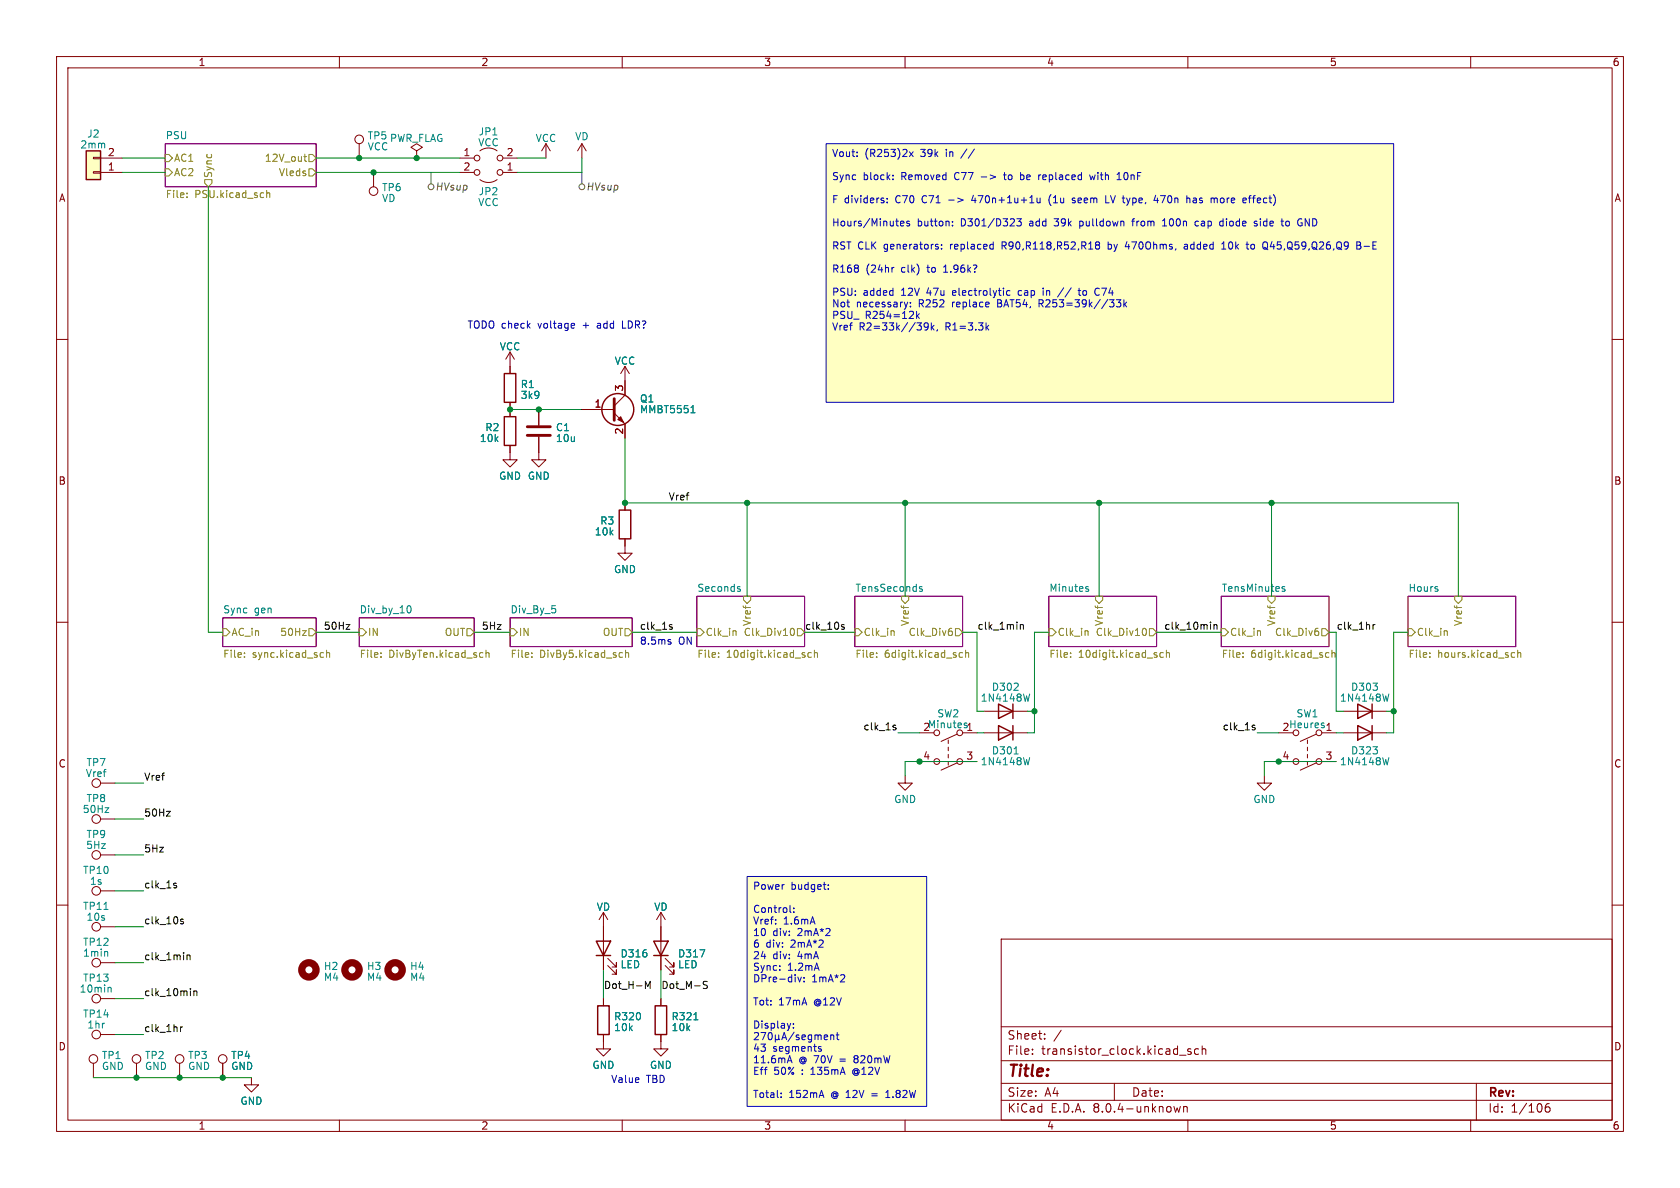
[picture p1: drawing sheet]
<svg xmlns="http://www.w3.org/2000/svg" width="297mm" height="210mm" viewBox="0 0 297 210" stroke-linecap="round" stroke-linejoin="round" font-family="sans-serif">
<g fill="none" stroke="#840000" stroke-width=".18">
<path d="M10 10h277v190h-277zM12 12h273v186h-273zM60 10v2M110 10v2M160 10v2M210 10v2M260 10v2M10 60h2M285 60h2M10 110h2M285 110h2M10 160h2"/>
<path d="M285 160h2M177 166h108v32h-108zM60 198v2M110 198v2M160 198v2M177 194.5h108M177 191.5h108M177 187.5h108M177 181.5h108M182.5 186.3v.1M182.5 185.5v.1M184.7 183.6v.1"/>
<path d="M184.7 182.8v.1M187.6 182.1l-1.3 2M197 191.5v3M207.5 195.6l.3 1 .3-.7 .3 .7 .3-1M208.5 186.5h1.2M209.2 195.6v1M209.2 195.7l.3-.1 .3 .1 .1 .9M210 198v2M210.5 185.5l-.3-.1-.2 .2v.2l.5 .2v.3h-.5M211.9 185.5l-.4-.1-.3 .3v.4l.1 .2h.6M212.5 185.5l.2-.1 .4 .1 .1 .9M212.5 184.9v1.5"/>
<path d="M260 198v2M261 191.5v6.5M273.9 195.1a.59 .59 0 0 0-.7 .6v.6l.1 .2 .4 .1 .3-.1v-.5l-.1-.3h-.4l-.3 .3"/>
</g>
<path d="M29.2 25.4h26.7v7.6h-26.7zM39.4 109.2h16.5v5.1h-16.5zM63.5 109.2h20.3v5.1h-20.3zM90.2 109.2h21.6v5.1h-21.6zM123.2 105.4h19v8.9h-19zM151.1 105.4h19.1v8.9h-19.1zM185.4 105.4h19.1v8.9h-19.1zM215.9 105.4h19v8.9h-19zM248.9 105.4h19.1v8.9h-19.1z" fill="none" stroke="#840084" stroke-width=".18"/>
<g fill="#ffffc2">
<path d="M132.1 154.9h31.7v40.7h-31.7z"/>
<path d="M146 25.4h100.4v45.7h-100.4z"/>
</g>
<path d="M29.2 25.4h26.7v7.6h-26.7zM39.4 109.2h16.5v5.1h-16.5zM63.5 109.2h20.3v5.1h-20.3zM90.2 109.2h21.6v5.1h-21.6zM123.2 105.4h19v8.9h-19zM151.1 105.4h19.1v8.9h-19.1zM185.4 105.4h19.1v8.9h-19.1zM215.9 105.4h19v8.9h-19zM248.9 105.4h19.1v8.9h-19.1z" fill="none" stroke="#840084" stroke-width=".18"/>
<g fill="none" stroke="#848400" stroke-width=".18">
<path d="M29.2 27.3h.6l.7 .6-.7 .7h-.6zM29.2 29.8h.6l.7 .7-.7 .6h-.6zM33.1 34.8v.1M33.1 34.1v.2M36.2 31.8h1.3v.6l-.7 .6-.6-.6zM47.2 33.7v1.2M47.2 34.2l.1-.1h.3l.1 .8M53.7 27.7h.5M53.9 27.2v1.1l.3 .2M54.6 27.3h.6l.7 .6-.7 .7h-.6zM54.6 29.8h.6l.7 .7-.7 .6h-.6zM39.4 111.1h.6l.6 .7-.6 .6h-.6z"/>
<path d="M43.2 116.1v.1M43.2 115.4v.1M53.5 111.5h.6l-.6 .8h.6M54.6 111.1h.6l.7 .7-.7 .6h-.6zM57.1 115.4h.1M57.2 116.1l-.1 .1M57.7 115.5l.2-.1h.3l.1 .8M57.7 114.9v1.3M63.5 111.1h.6l.7 .7-.7 .6h-.6zM67.3 116.1v.1M67.3 115.4v.1M82.5 111.1h.7l.6 .7-.6 .6h-.7z"/>
<path d="M85 115.4h.4M85.4 116.1l-.4 .1M85.9 115.5l.2-.1h.3l.1 .8M85.9 114.9v1.3M90.2 111.1h.6l.6 .7-.6 .6h-.6zM94 116.1v.1M94 115.4v.1M109.7 115.4h.3M110 116.1l-.3 .1M110.5 111.1h.6l.7 .7-.7 .6h-.6zM110.6 115.5l.2-.1h.3v.8M110.6 114.9v1.3"/>
<path d="M123.2 111.1h.6l.7 .7-.7 .6h-.6zM127 116.1v.1M127 115.4v.1M130 111.5l.1 .2v.6M131.4 105.4h1.3v.6l-.6 .7-.7-.7zM139.9 111.1h.1a.68 .68 0 0 1 .5 .6 .68 .68 0 0 1-.5 .6h-.1M141 111.1h.6l.6 .7-.6 .6h-.6zM143.4 115.4h-.3l-.3 .2 .1 .5h.5M144 115.5l.2-.1h.3v.8M144 114.9v1.3M151.1 111.1h.7l.6 .7-.6 .6h-.7zM155 116.1v.1"/>
<path d="M155 115.4v.1M157.9 111.5l.2 .2v.6M159.4 105.4h1.3v.6l-.7 .7-.6-.7zM168 111.1h.3M168.1 111.6l.3 .2v.3l-.3 .2M168.9 111.1h.6l.7 .7-.7 .6h-.6zM170.2 115.4h-.4l-.2 .2 .1 .5h.5M170.7 115.5l.2-.1h.3v.8M170.7 114.9v1.3M185.4 111.1h.7l.6 .7-.6 .6h-.7zM189.3 116.1v.1M189.3 115.4v.1"/>
<path d="M192.2 111.5l.2 .2v.6M193.7 105.4h1.2v.6l-.6 .7-.6-.7zM202.1 111.1h.1a.68 .68 0 0 1 .5 .6 .68 .68 0 0 1-.5 .6h-.1M203.2 111.1h.6l.7 .7-.7 .6h-.6zM205.7 115.4h-.4l-.2 .2 .1 .5h.5M206.2 115.5l.2-.1h.3v.8M206.2 114.9v1.3M215.9 111.1h.6l.7 .7-.7 .6h-.6zM219.7 116.1v.1M219.7 115.4v.1M222.7 111.5l.1 .2v.6M224.2 105.4h1.2v.6l-.6 .7-.6-.7z"/>
<path d="M232.8 111.1h.2M232.9 111.6l.2 .2v.3l-.2 .2M233.7 111.1h.6l.6 .7-.6 .6h-.6zM234.9 115.4h-.3l-.3 .2 .1 .5h.5M235.5 115.5l.2-.1h.3v.8M235.5 114.9v1.3M248.9 111.1h.7l.6 .7-.6 .6h-.7zM252.8 116.1v.1M252.8 115.4v.1M255.7 111.5l.2 .2v.6M257.2 105.4h1.2v.6l-.6 .7-.6-.7zM267.4 115.4h.4"/>
<path d="M267.8 116.1l-.4 .1M268.3 115.5l.2-.1h.3l.1 .8M268.3 114.9v1.3"/>
</g>
<g fill="none" stroke="#008484" stroke-width=".18">
<path d="M72.4 107.1a.79 .79 0 0 1 0 1.2M130.5 104.1l.3 .1 .1 .2-.2 .1h-.2M130.5 103.7h.3M163 103.7h-.3l-.2 .2 .1 .2 .4 .1v.3h-.5M192.1 104.1l.3 .1 .1 .2-.2 .1h-.2M192.1 103.7h.3M227.1 103.7h-.3l-.2 .2 .1 .2 .4 .1v.3h-.5M254.2 104.2v.3M179.3 133.3h.7M182 122.7l-.3 1.3M182 133.9l-.3 1.3M245.5 133.9l-.3 1.3"/>
<path d="M18.6 142.8h.6l-.6 .8h.6M18.4 160.8h.7M18.9 168.2l.1 .2v.6M19.3 174.5l.3 .2v.7M123.7 167.9h.9l-.6 1.3M122.7 180.3h.7"/>
</g>
<g fill="none" stroke="#840000" stroke-width=".18">
<path d="M73.7 26.7l1-.7-1-.6-1.1 .6 1.1 .7v1.2M73.7 27.9h.1M81.3 27.9h2.5M84.8 26.7a2.54 2.54 0 0 1 3.1 0M88.9 27.9h2.5M90.2 62.2v3.8M90.2 71.1v1.3M90.2 62.2l-.8 1.3M90.2 62.2l.7 1.3M110.5 64.8l-.8 1.2M110.5 64.8v2.5M110.5 64.8l.8 1.2"/>
<path d="M110.5 96.5v1.3h1.3l-1.3 1.3-1.3-1.3h1.3M17.8 138.4h2.5M160 137.2v1.2h1.3l-1.3 1.3-1.3-1.3h1.3M162.6 134.6h2.5M167.6 130.8v.6M167.6 132.1v.6M167.6 133.4v.6M167.6 134.6v.7M169.2 129.8l-2.8 1.3M169.2 134.9l-2.8 1.2M170.2 129.5h2.5M170.2 134.6h2.5"/>
<path d="M174 129.5h7.6M174 125.7h7.6M223.5 137.2v1.2h1.3l-1.3 1.3-1.3-1.3h1.3M237.5 129.5h7.6M17.8 151.1h2.5M17.8 157.5h2.5M17.8 144.8h2.5M17.8 170.2h2.5M17.8 163.8h2.5M17.8 176.5h2.5M106.7 176.5v1.3M116.8 161.3l-.7 1.3"/>
<path d="M116.8 161.3v10.2M116.8 176.5v1.3M116.8 161.3l.8 1.3M117.6 170.7l1.5 1.5v-.7v.7h-.7M117.6 169.4l1.5 1.5v-.7v.7h-.7M16.5 188v2.5M17.8 182.9h2.5M24.1 188v2.5M31.7 188v2.5M39.4 188v2.5M44.4 190.5v1.3h1.3l-1.3 1.2-1.2-1.2h1.2M106.7 182.9v2.5h1.2l-1.2 1.3-1.3-1.3h1.3"/>
<path d="M116.8 182.9v2.5h1.3l-1.3 1.3-1.2-1.3h1.2"/>
<circle cx="84.3" cy="27.9" r=".51"/>
<circle cx="88.4" cy="27.9" r=".51"/>
<circle cx="17" cy="138.4" r=".76"/>
<circle cx="165.6" cy="129.5" r=".51"/>
<circle cx="165.6" cy="134.6" r=".51"/>
<circle cx="169.7" cy="134.6" r=".51"/>
<circle cx="169.7" cy="129.5" r=".51"/>
<circle cx="17" cy="157.5" r=".76"/>
<circle cx="17" cy="144.8" r=".76"/>
<circle cx="17" cy="151.1" r=".76"/>
<circle cx="17" cy="170.2" r=".76"/>
<circle cx="17" cy="176.5" r=".76"/>
<circle cx="17" cy="163.8" r=".76"/>
<circle cx="16.5" cy="187.2" r=".76"/>
<circle cx="17" cy="182.9" r=".76"/>
<circle cx="24.1" cy="187.2" r=".76"/>
<circle cx="31.7" cy="187.2" r=".76"/>
<circle cx="39.4" cy="187.2" r=".76"/>
</g>
<path d="M89.2 66h2v5.1h-2zM176.5 124.5l2.6 1.2-2.6 1.3zM176.5 128.3l2.6 1.2-2.6 1.3zM179.1 124.5v2.5M179.1 128.3v2.5M240 128.3l2.6 1.2-2.6 1.3zM242.6 128.3v2.5M105.7 177.8h2v5.1h-2zM115.6 166.4h2.5l-1.3 2.5zM115.6 168.9h2.5M115.8 177.8h2.1v5.1h-2.1z" fill="none" stroke="#840000" stroke-width=".25"/>
<g fill="none" stroke="#840000" stroke-width="1.3">
<circle cx="54.6" cy="171.4" r="1.27"/>
<circle cx="62.2" cy="171.4" r="1.27"/>
<circle cx="69.8" cy="171.4" r="1.27"/>
</g>
<path d="M15.2 26.7h2.6v5.1h-2.6z" fill="#ffffc2"/>
<g fill="none" stroke="#840000" stroke-width=".18">
<path d="M16.5 27.8h1.3v.3h-1.3zM16.5 30.4h1.3v.2h-1.3zM17.8 30.5h3.8M17.8 27.9h3.8M63.5 25.4v2.5M66 30.5v2.5M81.3 30.5h2.5M84.8 31.8a2.54 2.54 0 0 0 3.1 0M88.9 30.5h2.5M96.5 25.4l-.7 1.3M96.5 25.4v2.5M96.5 25.4l.8 1.3"/>
<path d="M102.9 25.4l-.8 1.3M102.9 25.4v2.5M102.9 25.4l.7 1.3M90.2 78.7v2.6h1.2l-1.2 1.3-1.3-1.3h1.3M90.2 64.8v1.2M90.2 71.1v2.6M95.2 77.2v4.1h1.3l-1.3 1.3-1.2-1.3h1.2M95.2 72.4v2.8M102.9 72.4h5.7M108.6 73l1.9 1.9v2.6M110.5 67.3v2.6l-1.9 1.9M110.5 88.9v1.3"/>
<path d="M110.5 95.3v1.2M226.1 134.6h2.5M231.1 130.8v.6M231.1 132.1v.6M231.1 133.4v.6M231.1 134.6v.7M232.7 129.8l-2.8 1.3M232.7 134.9l-2.8 1.2M233.7 129.5h2.5M233.7 134.6h2.5M237.5 125.7h7.6M106.7 161.3l-.8 1.3"/>
<path d="M106.7 161.3v10.2M106.7 176.5v1.3M106.7 161.3l.7 1.3M107.4 170.7l1.6 1.5v-.7v.7h-.8M107.4 169.4l1.6 1.5v-.7v.7h-.8M116.8 163.8v2.6M116.8 168.9v2.6M116.8 176.5v1.3M39.4 188v2.5M106.7 182.9v1.3M116.8 182.9v1.3"/>
<circle cx="63.5" cy="24.6" r=".76"/>
<circle cx="66" cy="33.8" r=".76"/>
<circle cx="84.3" cy="30.5" r=".51"/>
<circle cx="88.4" cy="30.5" r=".51"/>
<circle cx="229.1" cy="134.6" r=".51"/>
<circle cx="229.1" cy="129.5" r=".51"/>
<circle cx="233.2" cy="129.5" r=".51"/>
<circle cx="233.2" cy="134.6" r=".51"/>
</g>
<g fill="none" stroke="#840000" stroke-width=".25">
<path d="M15.2 26.7h2.6v5.1h-2.6zM89.2 73.7h2v5h-2zM109.5 90.2h2v5.1h-2zM240 124.5l2.6 1.2-2.6 1.3zM242.6 124.5v2.5M105.4 166.4h2.5l-1.2 2.5zM105.4 168.9h2.5"/>
<circle cx="109.2" cy="72.4" r="2.82"/>
</g>
<path d="M93.2 75.4h4.1M93.2 77h4.1M108.6 70.5v3.8" fill="none" stroke="#840000" stroke-width=".51"/>
<path d="M122.2 73h.7M122.4 71.9l.1-.2v1.3M245.5 122.7l-.3 1.3M123.7 167.9h.9l-.6 1.3M122.7 180.3h.7" fill="none" stroke="#008484" stroke-width=".18"/>
<path d="M109.2 74.2l.5-.5 .5 1z" fill="#840000" stroke="#840000" stroke-width=".18"/>
<g fill="none" stroke="#484848" stroke-width=".18">
<path d="M76.2 30.5v2M102.9 30.5v2"/>
<circle cx="76.2" cy="33" r=".51"/>
<circle cx="102.9" cy="33" r=".51"/>
</g>
<g fill="none" stroke="#000" stroke-width=".18">
<path d="M61.2 110.4h.6l-.6 .8h.6M118.5 110.4l.3 .1M118.5 110.8l.3 .1 .1 .2-.2 .1h-.2M148.8 110.6l.5 .4-.2 .2h-.3M149.2 110.5l-.3-.1-.1 .2M180.4 110.4v.8M180.4 110.5l.2-.1 .3 .1v.7M214.6 110.5l.2-.1 .3 .1 .1 .7M214.6 110.4v.8M242.7 110.4v.8M243.1 110.4l-.4 .2M158 128.6l.3 .1 .1 .1-.2 .2h-.2"/>
<path d="M158 128.2h.3M221.5 128.6l.3 .1 .1 .1-.2 .2h-.2M221.5 128.2h.3M29.4 143.4h.7l-.7 .9h.7M30.9 156.5l.3 .1v.2l-.1 .2h-.3M30.9 156.1l.3 .1M31.9 162.7l.6 .4-.2 .2h-.4M32.4 162.5h-.3l-.2 .2M33.1 168.8v.9M33.1 168.9l.1-.1 .3 .1 .1 .8M34.3 175.2v.8M34.3 175.3l.2-.1h.3v.8"/>
<path d="M114.1 173.5l.4 .9 .4-.9v1.2M124.3 173.8l.7 .6-.2 .3h-.5M125 173.5h-.4l-.3 .2M31.9 181.5v.9M32.3 181.5l-.4 .3"/>
</g>
<g fill="none" stroke="#0000c2" stroke-width=".18">
<path d="M146 25.4h100.4v45.7h-100.4zM156.8 35.7v.2M156.8 35.1v.1M157.9 31.6v.2M157.9 31v.1M159.2 39.5l.6-.1-.1-.2-.3-.1-.2 .2 .1 .6h.4M160.8 26.8l.6 .9M160.8 39.2l-.3-.1-.2 .2v.2l.5 .1v.3h-.5M161.4 26.8l-.6 .9M168.4 39.8v.1M168.4 39.2v.1M170.9 26.3l-1.1 1.7"/>
<path d="M172.1 34.5l-.3 .9h.8M172.3 26.3l-1.1 1.7M177.4 30.9h.5M177.6 30.5v1.2M179.8 38.7h.7l-.4 .5 .4 .1v.5l-.2 .1-.5-.1M180.4 30.5v1.3M180.4 31.7l.4 .1M180.8 30.9l-.4 .1M183.3 35l.1 .8 .3 .1 .2-.2M183.9 35v.9M184 30.9l-.2 .1M185.8 34.4a1.46 1.46 0 0 0 0 1.9"/>
<path d="M190 35.1l-.3-.1-.1 .2 .5 .4M190.1 35.7l-.2 .2-.3-.1M190.9 39.1v1.3M190.9 39.9h.1M191 39.1l-.1 .1M192.6 30.9l.3 .9 .2-.6 .3 .6 .2-.9M195.5 34.6v1.3h.6M197.5 31.8h.7M197.6 30.8l.2-.3v1.3M200.1 39.1h.5M200.6 38.7l-.3 .2v1M204.3 34.5l-.3 .9h.8"/>
<path d="M204.6 35v.9M205.5 39.9h.7M205.5 39l.4-.3v1.2M210 35l.4 .2v.7M211.3 35l-.3 .1M211.4 35.4h-.3l-.2 .2 .1 .2 .4 .1M211.9 39.2l-.4-.1-.2 .2 .1 .6h.5M215 35l.2 .2v.7M215.9 39.1l.3 .1M216.2 39.9h-.3M216.2 38.7v1.2M220.7 35h.5"/>
<path d="M221.2 34.6l-.3 .2v1.1M221.4 35h.5M221.9 39.5l.3 .1 .1 .2-.2 .1h-.3M221.9 39.1l.3 .1M222.8 38.7v.1M222.8 39.1v.8M227.9 39.2l-.4-.1-.2 .2 .1 .6h.3l.2-.1M230.7 39.9v-1.2l.8 1.2M101.4 57.2l.2 .3-.6 .1M101.5 57.9l-.1 .1M110 56.7v1.3h.7M158 47.3h-.2"/>
<path d="M160.5 53.4l-.3 .9M161 54.1v.2M161 53.5v.1M162 55v1.3M162.1 57.1h.8l-.4 .5M162.2 55.8l.3 .5M162.5 55.5l-.5 .4M162.8 57.6l.1 .2-.1 .5M164.1 57.6l-.2 .3h-.3l-.2-.3 .1-.5h.4l.1 .1a.84 .84 0 0 1-.3 1.1h-.2M164.6 57.1v1.2M164.8 57.9l.3 .4M165.1 57.5l-.5 .5"/>
<path d="M165.7 43.6l.2 .2-.2 .2M165.7 43.2h.2M165.7 58.3l-.1 .2M166.5 43.9v.1M166.5 43.2v.2M166.8 48.1h.7M166.9 47.2h-.1M174.4 57.9l.4 .4M174.8 57.5l-.5 .5M175.5 43.2h.1M175.6 42.8v1.2M175.6 44h-.1"/>
<path d="M178.5 51.4h-.3l-.3 .2 .2 .5h.4M180.2 51.4l-.2 .2v.4l.2 .2M183.7 53.6h.5M184.2 53h-.5v1.3M184.4 50.9v.2M184.4 51.4v.8M188 50.9l-1 1.6M189.4 50.9l-1.1 1.6M190.6 51.4h.5M190.8 50.9v1.1l.3 .2M193.9 43.3l-.2-.2 .2-.3h.4l.1 .2-.2 .3M193.9 43.3l-.2 .2v.4l.2 .1h.4l.1-.2v-.3l-.2-.2"/>
<path d="M193.9 43.3h.3M194 50.9l.3 .2M194.3 52.1l-.3 .1M195.9 42.8v1.2M195.9 44h.1M196 43.2h-.1M196.8 53.5l.1 .2-.1 .5M196.9 53l-.4 .5M198.1 53l-.4 .5 .4 .1v.5l-.2 .2-.5-.2M198.7 53v1.3M198.8 53.8l.4 .5M199.2 53.4l-.5 .5"/>
<path d="M199.2 42.7l-.3 .9h.8M209.4 43.2h.5M209.9 43.5h-.4l-.2 .2 .2 .3h.4M216 44h.7M216 43.1l.3-.3v1.2M220.3 43.2h.5M220.6 44h.2M221.4 43.2l-.3 .2v.4l.3 .2M223.9 42.8a.9 .9 0 0 1 0 1.2l.2 .2M239.9 42.8h.4l.2 .2-.2 .4 .2 .1 .1 .3-.2 .2h-.5zM239.9 43.4h.4M241.1 43.5h1"/>
<path d="M118.3 113.5h.3v.2l-.1 .2h-.3M118.3 113l.3 .1M132.1 154.9h31.7v40.7h-31.7zM146.4 157.1v.1M146.4 156.4v.1M139.7 161.1l.1 .2M140.3 161.2v.1M140.3 160.5v.1M141.1 172.7l.3 .9 .3-.9M142.1 173.5v.1M142.1 172.8v.1M134 183.1l-.7 .7h.8"/>
<path d="M135.4 182.5l-.6 1.3M135.8 183l.1 .6 .2 .2 .3-.1 .1-.7M137.1 183.6l.1 .2h.3l.2-.2M137.1 182.9v1.3M137.7 183.6l.1 .2M137.7 182.9v.7M138.1 193.9v.1M138.1 193.2v.2M138.2 183.8l.4-1.3 .5 1.3M138.3 183.4h.6M139.3 187.5h.6M139.6 186.6l.4 1.3"/>
<path d="M140.3 181.6v.2M140.3 181v.1M140.4 182.5l-1.1 1.6M141.2 183l-.3-.1-.1 .2v.2l.4 .1v.3h-.4M141.8 183.4l.6-.1-.1-.3-.3-.1-.2 .2v.6h.5M143.5 183l-.4-.1-.2 .3 .1 .5h.5M143.5 182.9v1.1l-.3 .2h-.3M144.1 183.1l.3-.2 .2 .2M144.1 182.9v.9M144.6 183.1l.2-.2 .3 .1 .1 .8M144.6 183.1v.7M144.7 185.4l.5 .2v.2h-.4"/>
<path d="M144.7 185.1h.5M145.7 183.4l.6-.1v-.3l-.4-.1-.2 .2 .1 .6h.5M146.9 183.1l.1-.2 .3 .1 .1 .8M146.9 182.9v.9M147.8 182.9h.5M148 182.5v1.1l.3 .2M150.9 189.1a.58 .58 0 0 0 0 .8M156.6 194h.7M156.8 192.9l-.2 .2"/>
</g>
<g fill="none" stroke="#008400" stroke-width=".18">
<path d="M21.6 27.9h7.6M21.6 30.5h7.6M36.8 33v78.8h2.6M55.9 27.9h25.4M55.9 30.5h25.4M91.4 27.9h5.1M102.9 27.9v2.6h-11.5M90.2 72.4h12.7M110.5 77.5v11.4h147.3v16.5M132.1 88.9v16.5M160 88.9v16.5M194.3 88.9v16.5"/>
<path d="M224.8 88.9v16.5M55.9 111.8h7.6M83.8 111.8h6.4M111.8 111.8h11.4M142.2 111.8h8.9M170.2 111.8h2.5v13.9h1.3M185.4 111.8h-2.5v17.7h-1.3M204.5 111.8h11.4M234.9 111.8h1.3v13.9h1.3M248.9 111.8h-2.5v17.7h-1.3M20.3 138.4h5.1M158.7 129.5h3.9"/>
<path d="M172.7 129.5h1.3M172.7 134.6h-12.7v2.6M181.6 125.7h1.3M222.2 129.5h3.9M236.2 129.5h1.3M236.2 134.6h-12.7v2.6M245.1 125.7h1.3M20.3 157.5h5.1M20.3 151.1h5.1M20.3 144.8h5.1M20.3 176.5h5.1M20.3 170.2h5.1"/>
<path d="M20.3 163.8h5.1M106.7 171.5v5M116.8 171.5v5M16.5 190.5h27.9M20.3 182.9h5.1"/>
</g>
<g fill="#008400" stroke="#008400" stroke-width=".18">
<circle cx="73.7" cy="27.9" r=".46"/>
<circle cx="63.5" cy="27.9" r=".46"/>
<circle cx="66" cy="30.5" r=".46"/>
<circle cx="90.2" cy="72.4" r=".46"/>
<circle cx="95.2" cy="72.4" r=".46"/>
<circle cx="162.6" cy="134.6" r=".46"/>
<circle cx="182.9" cy="125.7" r=".46"/>
<circle cx="194.3" cy="88.9" r=".46"/>
<circle cx="224.8" cy="88.9" r=".46"/>
<circle cx="24.1" cy="190.5" r=".46"/>
<circle cx="31.7" cy="190.5" r=".46"/>
<circle cx="110.5" cy="88.9" r=".46"/>
<circle cx="39.4" cy="190.5" r=".46"/>
<circle cx="160" cy="88.9" r=".46"/>
<circle cx="132.1" cy="88.9" r=".46"/>
<circle cx="246.4" cy="125.7" r=".46"/>
<circle cx="226.1" cy="134.6" r=".46"/>
</g>
<text font-size="2.8" fill="#840000" x="178" y="190.9">Title:</text>
<g font-size="2.1" fill="#840000">
<text x="178" y="184">Sheet:</text>
<text x="178" y="186.7">File:</text>
<text x="184.1" y="186.7">transistor_clock.kicad_sch</text>
<text x="178" y="196.9">KiCad</text>
<text x="178" y="194.1">Size:</text>
<text x="184.7" y="194.1">A4</text>
<text x="185.7" y="196.9">E.D.A.</text>
<text x="193.3" y="196.9">8.0.4-unknown</text>
<text x="200" y="194.1">Date:</text>
<text x="263" y="194.3">Rev:</text>
<text x="263" y="196.9">Id:</text>
<text x="267.1" y="196.9">1/106</text>
</g>
<g font-size="1.8" fill="#840000">
<text x="35" y="11.9">1</text>
<text x="85" y="11.9">2</text>
<text x="135" y="11.9">3</text>
<text x="185" y="11.9">4</text>
<text x="235" y="11.9">5</text>
<text x="285" y="11.9">6</text>
<text x="19" y="27.7">2</text>
<text x="81.8" y="27.7">1</text>
<text x="89.5" y="27.7">2</text>
<text x="10.3" y="35.9">A</text>
<text x="19" y="30.2">1</text>
<text x="81.8" y="30.2">2</text>
<text x="89.5" y="30.2">1</text>
<text x="285.3" y="35.9">A</text>
<text x="110.2" y="69.3" transform="rotate(-90 110.2 69.3)">3</text>
<text x="105" y="72.1">1</text>
<text x="110.2" y="76.9" transform="rotate(-90 110.2 76.9)">2</text>
<text x="10.3" y="85.9">B</text>
<text x="285.3" y="85.9">B</text>
<text x="10.3" y="135.9">C</text>
<text x="163.1" y="134.4">4</text>
<text x="170.7" y="134.4">3</text>
<text x="226.6" y="134.4">4</text>
<text x="234.2" y="134.4">3</text>
<text x="285.3" y="135.9">C</text>
<text x="10.3" y="185.9">D</text>
<text x="285.3" y="185.9">D</text>
<text x="35" y="199.9">1</text>
<text x="85" y="199.9">2</text>
<text x="135" y="199.9">3</text>
<text x="185" y="199.9">4</text>
<text x="235" y="199.9">5</text>
<text x="285" y="199.9">6</text>
</g>
<g font-size="1.8" fill="#008484">
<text x="14.1" y="26.4">2mm</text>
<text x="15.3" y="24.5">J2</text>
<text x="29.2" y="24.7">PSU</text>
<text x="64.9" y="24.9">TP5</text>
<text x="64.9" y="26.8">VCC</text>
<text x="68.8" y="25.3">PWR_FLAG</text>
<text x="84.4" y="26.1">VCC</text>
<text x="84.5" y="24.1">JP1</text>
<text x="94.6" y="25.3">VCC</text>
<text x="101.6" y="25">VD</text>
<text x="67.4" y="34">TP6</text>
<text x="67.4" y="35.9">VD</text>
<text x="84.5" y="34.7">JP2</text>
<text x="84.4" y="36.6">VCC</text>
<text x="88.3" y="62.1">VCC</text>
<text x="108.6" y="64.7">VCC</text>
<text x="92" y="68.8">R1</text>
<text x="92" y="70.7">3k9</text>
<text x="113" y="71.3">Q1</text>
<text x="85.7" y="76.4">R2</text>
<text x="98.2" y="76.4">C1</text>
<text x="113" y="73.3">MMBT5551</text>
<text x="84.7" y="78.3">10k</text>
<text x="98.2" y="78.3">10u</text>
<text x="88.1" y="85">GND GND</text>
<text x="105.1" y="94.9">10k</text>
<text x="106" y="92.9">R3</text>
<text x="108.5" y="101.5">GND</text>
<text x="123.2" y="104.7">Seconds</text>
<text x="151.1" y="104.7">TensSeconds</text>
<text x="185.4" y="104.7">Minutes</text>
<text x="215.9" y="104.7">TensMinutes</text>
<text x="248.9" y="104.7">Hours</text>
<text x="39.4" y="108.5">Sync</text>
<text x="45" y="108.5">gen</text>
<text x="63.5" y="108.5">Div_by_10</text>
<text x="90.2" y="108.5">Div_By_5</text>
<text x="173.3" y="124.2">1N4148W</text>
<text x="175.2" y="122.3">D302</text>
<text x="236.8" y="124.2">1N4148W</text>
<text x="238.7" y="122.3">D303</text>
<text x="163.1" y="129.3">2Minutes 1</text>
<text x="165.6" y="127">SW2</text>
<text x="226.6" y="129.3">2Heures 1</text>
<text x="229.1" y="127">SW1</text>
<text x="15.1" y="137.6">Vref</text>
<text x="15.2" y="135.6">TP7</text>
<text x="173.3" y="135.5">1N4148W</text>
<text x="175.2" y="133.6">D301</text>
<text x="236.8" y="135.5">1N4148W</text>
<text x="238.7" y="133.6">D323</text>
<text x="14.5" y="143.9">50Hz</text>
<text x="15.2" y="142">TP8</text>
<text x="158" y="142.2">GND</text>
<text x="221.5" y="142.2">GND</text>
<text x="15.2" y="148.3">TP9</text>
<text x="14.6" y="154.7">TP10</text>
<text x="15.1" y="150.3">5Hz</text>
<text x="14.6" y="161">TP11</text>
<text x="15.8" y="156.6">1s</text>
<text x="105.4" y="161.2">VD</text>
<text x="115.6" y="161.2">VD</text>
<text x="14.6" y="167.4">TP12</text>
<text x="15.2" y="163">10s</text>
<text x="14.6" y="169.3">1min</text>
<text x="14.6" y="173.7">TP13</text>
<text x="57.2" y="173.6">M4</text>
<text x="57.2" y="171.7">H2</text>
<text x="64.8" y="173.6">M4</text>
<text x="64.8" y="171.7">H3</text>
<text x="72.4" y="173.6">M4</text>
<text x="72.4" y="171.7">H4</text>
<text x="109.6" y="169.4">D316</text>
<text x="109.6" y="171.4">LED</text>
<text x="119.8" y="169.4">D317</text>
<text x="119.8" y="171.4">LED</text>
<text x="14" y="175.7">10min</text>
<text x="14.6" y="180.1">TP14</text>
<text x="15.3" y="182">1hr</text>
<text x="108.5" y="180.6">R320</text>
<text x="108.5" y="182.5">10k</text>
<text x="118.6" y="180.6">R321</text>
<text x="118.6" y="182.5">10k</text>
<text x="17.9" y="187.4">TP1</text>
<text x="17.9" y="189.3">GND</text>
<text x="25.5" y="187.4">TP2</text>
<text x="25.5" y="189.3">GND</text>
<text x="33.2" y="187.4">TP3</text>
<text x="33.2" y="189.3">GND</text>
<text x="40.8" y="187.4">TP4</text>
<text x="40.8" y="189.3">GND</text>
<text x="104.6" y="189.1">GND</text>
<text x="114.8" y="189.1">GND</text>
<text x="42.4" y="195.5">GND</text>
</g>
<g font-size="1.8" fill="#848400">
<text x="30.7" y="28.8">AC1</text>
<text x="46.7" y="28.8">12V_out</text>
<text x="29.2" y="35.3">File:</text>
<text x="30.7" y="31.3">AC2</text>
<text x="34.4" y="35.3">PSU.kicad_sch</text>
<text x="37.7" y="31.6" transform="rotate(-90 37.7 31.6)">Sync</text>
<text x="49.2" y="31.3">Vleds</text>
<text x="40.8" y="112.6">AC_in</text>
<text x="49.4" y="112.6">50Hz</text>
<text x="65" y="112.6">IN</text>
<text x="78.5" y="112.6">OUT</text>
<text x="91.6" y="112.6">IN</text>
<text x="106.5" y="112.6">OUT</text>
<text x="124.7" y="112.6">Clk_in</text>
<text x="131.4" y="112.6">Clk_Div10</text>
<text x="132.9" y="110.8" transform="rotate(-90 132.9 110.8)">Vref</text>
<text x="152.6" y="112.6">Clk_in</text>
<text x="160.5" y="112.6">Clk_Div6</text>
<text x="160.9" y="110.8" transform="rotate(-90 160.9 110.8)">Vref</text>
<text x="186.9" y="112.6">Clk_in</text>
<text x="193.6" y="112.6">Clk_Div10</text>
<text x="195.2" y="110.8" transform="rotate(-90 195.2 110.8)">Vref</text>
<text x="217.4" y="112.6">Clk_in</text>
<text x="225.3" y="112.6">Clk_Div6</text>
<text x="225.7" y="110.8" transform="rotate(-90 225.7 110.8)">Vref</text>
<text x="250.4" y="112.6">Clk_in</text>
<text x="258.7" y="110.8" transform="rotate(-90 258.7 110.8)">Vref</text>
<text x="39.4" y="116.6">File:</text>
<text x="44.6" y="116.6">sync.kicad_sch</text>
<text x="63.5" y="116.6">File:</text>
<text x="68.7" y="116.6">DivByTen.kicad_sch</text>
<text x="90.2" y="116.6">File:</text>
<text x="95.4" y="116.6">DivBy5.kicad_sch</text>
<text x="123.2" y="116.6">File:</text>
<text x="128.4" y="116.6">10digit.kicad_sch</text>
<text x="151.1" y="116.6">File:</text>
<text x="156.4" y="116.6">6digit.kicad_sch</text>
<text x="185.4" y="116.6">File:</text>
<text x="190.6" y="116.6">10digit.kicad_sch</text>
<text x="215.9" y="116.6">File:</text>
<text x="221.1" y="116.6">6digit.kicad_sch</text>
<text x="248.9" y="116.6">File:</text>
<text x="254.1" y="116.6">hours.kicad_sch</text>
</g>
<g font-size="1.8" fill="#0000c2">
<text x="147" y="28.1">Vout:</text>
<text x="152.9" y="28.1">(R253)2x</text>
<text x="162.9" y="28.1">39k</text>
<text x="167.5" y="28.1">in</text>
<text x="147" y="32.2">Sync</text>
<text x="152.6" y="32.2">block:</text>
<text x="159.4" y="32.2">Removed</text>
<text x="169" y="32.2">C77</text>
<text x="173.9" y="32.2">-&gt;</text>
<text x="178.2" y="32.2">to</text>
<text x="181.2" y="32.2">be</text>
<text x="184.6" y="32.2">replaced</text>
<text x="194" y="32.2">with</text>
<text x="199" y="32.2">10nF</text>
<text x="147" y="36.3">F dividers:</text>
<text x="147" y="40.3">Hours/Minutes</text>
<text x="158.4" y="36.3">C70</text>
<text x="162.1" y="40.3">button:</text>
<text x="163.3" y="36.3">C71</text>
<text x="168.1" y="36.3">-&gt;</text>
<text x="170" y="40.3">D301/D323</text>
<text x="172.5" y="36.3">470n+1u+1u</text>
<text x="182.3" y="40.3">add</text>
<text x="186.3" y="36.3">(1u</text>
<text x="186.9" y="40.3">39k</text>
<text x="190.6" y="36.3">seem</text>
<text x="191.5" y="40.3">pulldown</text>
<text x="196.7" y="36.3">LV type,</text>
<text x="201.1" y="40.3">from</text>
<text x="205.7" y="36.3">470n</text>
<text x="206.6" y="40.3">100n</text>
<text x="211.6" y="36.3">has</text>
<text x="212.6" y="40.3">cap</text>
<text x="216.1" y="36.3">more</text>
<text x="217.1" y="40.3">diode</text>
<text x="222" y="36.3">effect)</text>
<text x="223.4" y="40.3">side</text>
<text x="228.5" y="40.3">to</text>
<text x="231.5" y="40.3">GND</text>
<text x="147" y="44.4">RST CLK</text>
<text x="156.4" y="44.4">generators:</text>
<text x="168.2" y="44.4">replaced</text>
<text x="177.6" y="44.4">R90,R118,R52,R18</text>
<text x="196.5" y="44.4">by</text>
<text x="199.8" y="44.4">470Ohms,</text>
<text x="210.4" y="44.4">added</text>
<text x="217.3" y="44.4">10k</text>
<text x="221.9" y="44.4">to</text>
<text x="224.9" y="44.4">Q45,Q59,Q26,Q9</text>
<text x="241.7" y="44.4">B-E</text>
<text x="147" y="48.5">R168</text>
<text x="147" y="52.6">PSU:</text>
<text x="152.6" y="52.6">added</text>
<text x="153.1" y="48.5">(24hr</text>
<text x="159.4" y="48.5">clk)</text>
<text x="159.4" y="52.6">12V</text>
<text x="164.1" y="52.6">47u</text>
<text x="164.2" y="48.5">to</text>
<text x="167.3" y="48.5">1.96k?</text>
<text x="168.9" y="52.6">electrolytic</text>
<text x="180.7" y="52.6">cap</text>
<text x="185.2" y="52.6">in</text>
<text x="192" y="52.6">to</text>
<text x="195" y="52.6">C74</text>
<text x="82.5" y="58.2">TODO check</text>
<text x="95.2" y="58.2">voltage</text>
<text x="103.3" y="58.2">+</text>
<text x="106" y="58.2">add</text>
<text x="110.7" y="58.2">LDR?</text>
<text x="147" y="54.7">Not</text>
<text x="147" y="56.7">PSU_</text>
<text x="147" y="58.7">Vref</text>
<text x="151.4" y="54.7">necessary:</text>
<text x="151.9" y="58.7">R2=33k//39k,</text>
<text x="153" y="56.7">R254=12k</text>
<text x="162.5" y="54.7">R252</text>
<text x="167.2" y="58.7">R1=3.3k</text>
<text x="168.6" y="54.7">replace</text>
<text x="176.8" y="54.7">BAT54,</text>
<text x="184.3" y="54.7">R253=39k//33k</text>
<text x="113" y="114.1">8.5ms</text>
<text x="119.9" y="114.1">ON</text>
<text x="133" y="157.6">Power</text>
<text x="133" y="161.7">Control:</text>
<text x="139.8" y="157.6">budget:</text>
<text x="133" y="163.8">Vref:</text>
<text x="133" y="165.8">10</text>
<text x="133" y="167.8">6</text>
<text x="135.4" y="167.8">div:</text>
<text x="136.6" y="165.8">div:</text>
<text x="138.5" y="163.8">1.6mA</text>
<text x="139.9" y="167.8">2mA*2</text>
<text x="141.1" y="165.8">2mA*2</text>
<text x="133" y="169.9">24</text>
<text x="133" y="171.9">Sync:</text>
<text x="133" y="174">DPre-div:</text>
<text x="136.6" y="169.9">div:</text>
<text x="139.2" y="171.9">1.2mA</text>
<text x="141.1" y="169.9">4mA</text>
<text x="143.5" y="174">1mA*2</text>
<text x="133" y="178.1">Tot:</text>
<text x="137.7" y="178.1">17mA</text>
<text x="144" y="178.1">@12V</text>
<text x="133" y="182.2">Display:</text>
<text x="107.9" y="191.5">Value</text>
<text x="114.3" y="191.5">TBD</text>
<text x="133" y="186.2">43</text>
<text x="133" y="188.3">11.6mA</text>
<text x="133" y="190.3">Eff</text>
<text x="136.6" y="186.2">segments</text>
<text x="136.8" y="190.3">50%</text>
<text x="141.2" y="188.3">@ 70V</text>
<text x="141.8" y="190.3">:</text>
<text x="143.6" y="190.3">135mA</text>
<text x="148.7" y="188.3">=</text>
<text x="151.2" y="190.3">@12V</text>
<text x="151.4" y="188.3">820mW</text>
<text x="133" y="194.4">Total:</text>
<text x="139.5" y="194.4">152mA</text>
<text x="147" y="194.4">@ 12V</text>
<text x="154.5" y="194.4">=</text>
<text x="157.3" y="194.4">1.82W</text>
</g>
<g font-size="1.8" fill="#484848">
<text x="76.9" y="33.9">HVsup</text>
<text x="103.6" y="33.9">HVsup</text>
</g>
<g font-size="1.8">
<text x="118.1" y="88.6">Vref</text>
<text x="57.1" y="111.4">50Hz</text>
<text x="85.1" y="111.4">5Hz</text>
<text x="113" y="111.4">clk_1s</text>
<text x="142.2" y="111.4">clk_10s</text>
<text x="172.7" y="111.4">clk_1min</text>
<text x="205.7" y="111.4">clk_10min</text>
<text x="236.2" y="111.4">clk_1hr</text>
<text x="152.6" y="129.2">clk_1s</text>
<text x="216.1" y="129.2">clk_1s</text>
<text x="25.4" y="138.1">Vref</text>
<text x="25.4" y="144.4">50Hz</text>
<text x="25.4" y="150.8">5Hz</text>
<text x="25.4" y="157.1">clk_1s</text>
<text x="25.4" y="163.5">clk_10s</text>
<text x="25.4" y="169.8">clk_1min</text>
<text x="25.4" y="176.2">clk_10min</text>
<text x="106.7" y="174.9">Dot_H-M</text>
<text x="116.8" y="174.9">Dot_M-S</text>
<text x="25.4" y="182.5">clk_1hr</text>
</g>
</svg>
